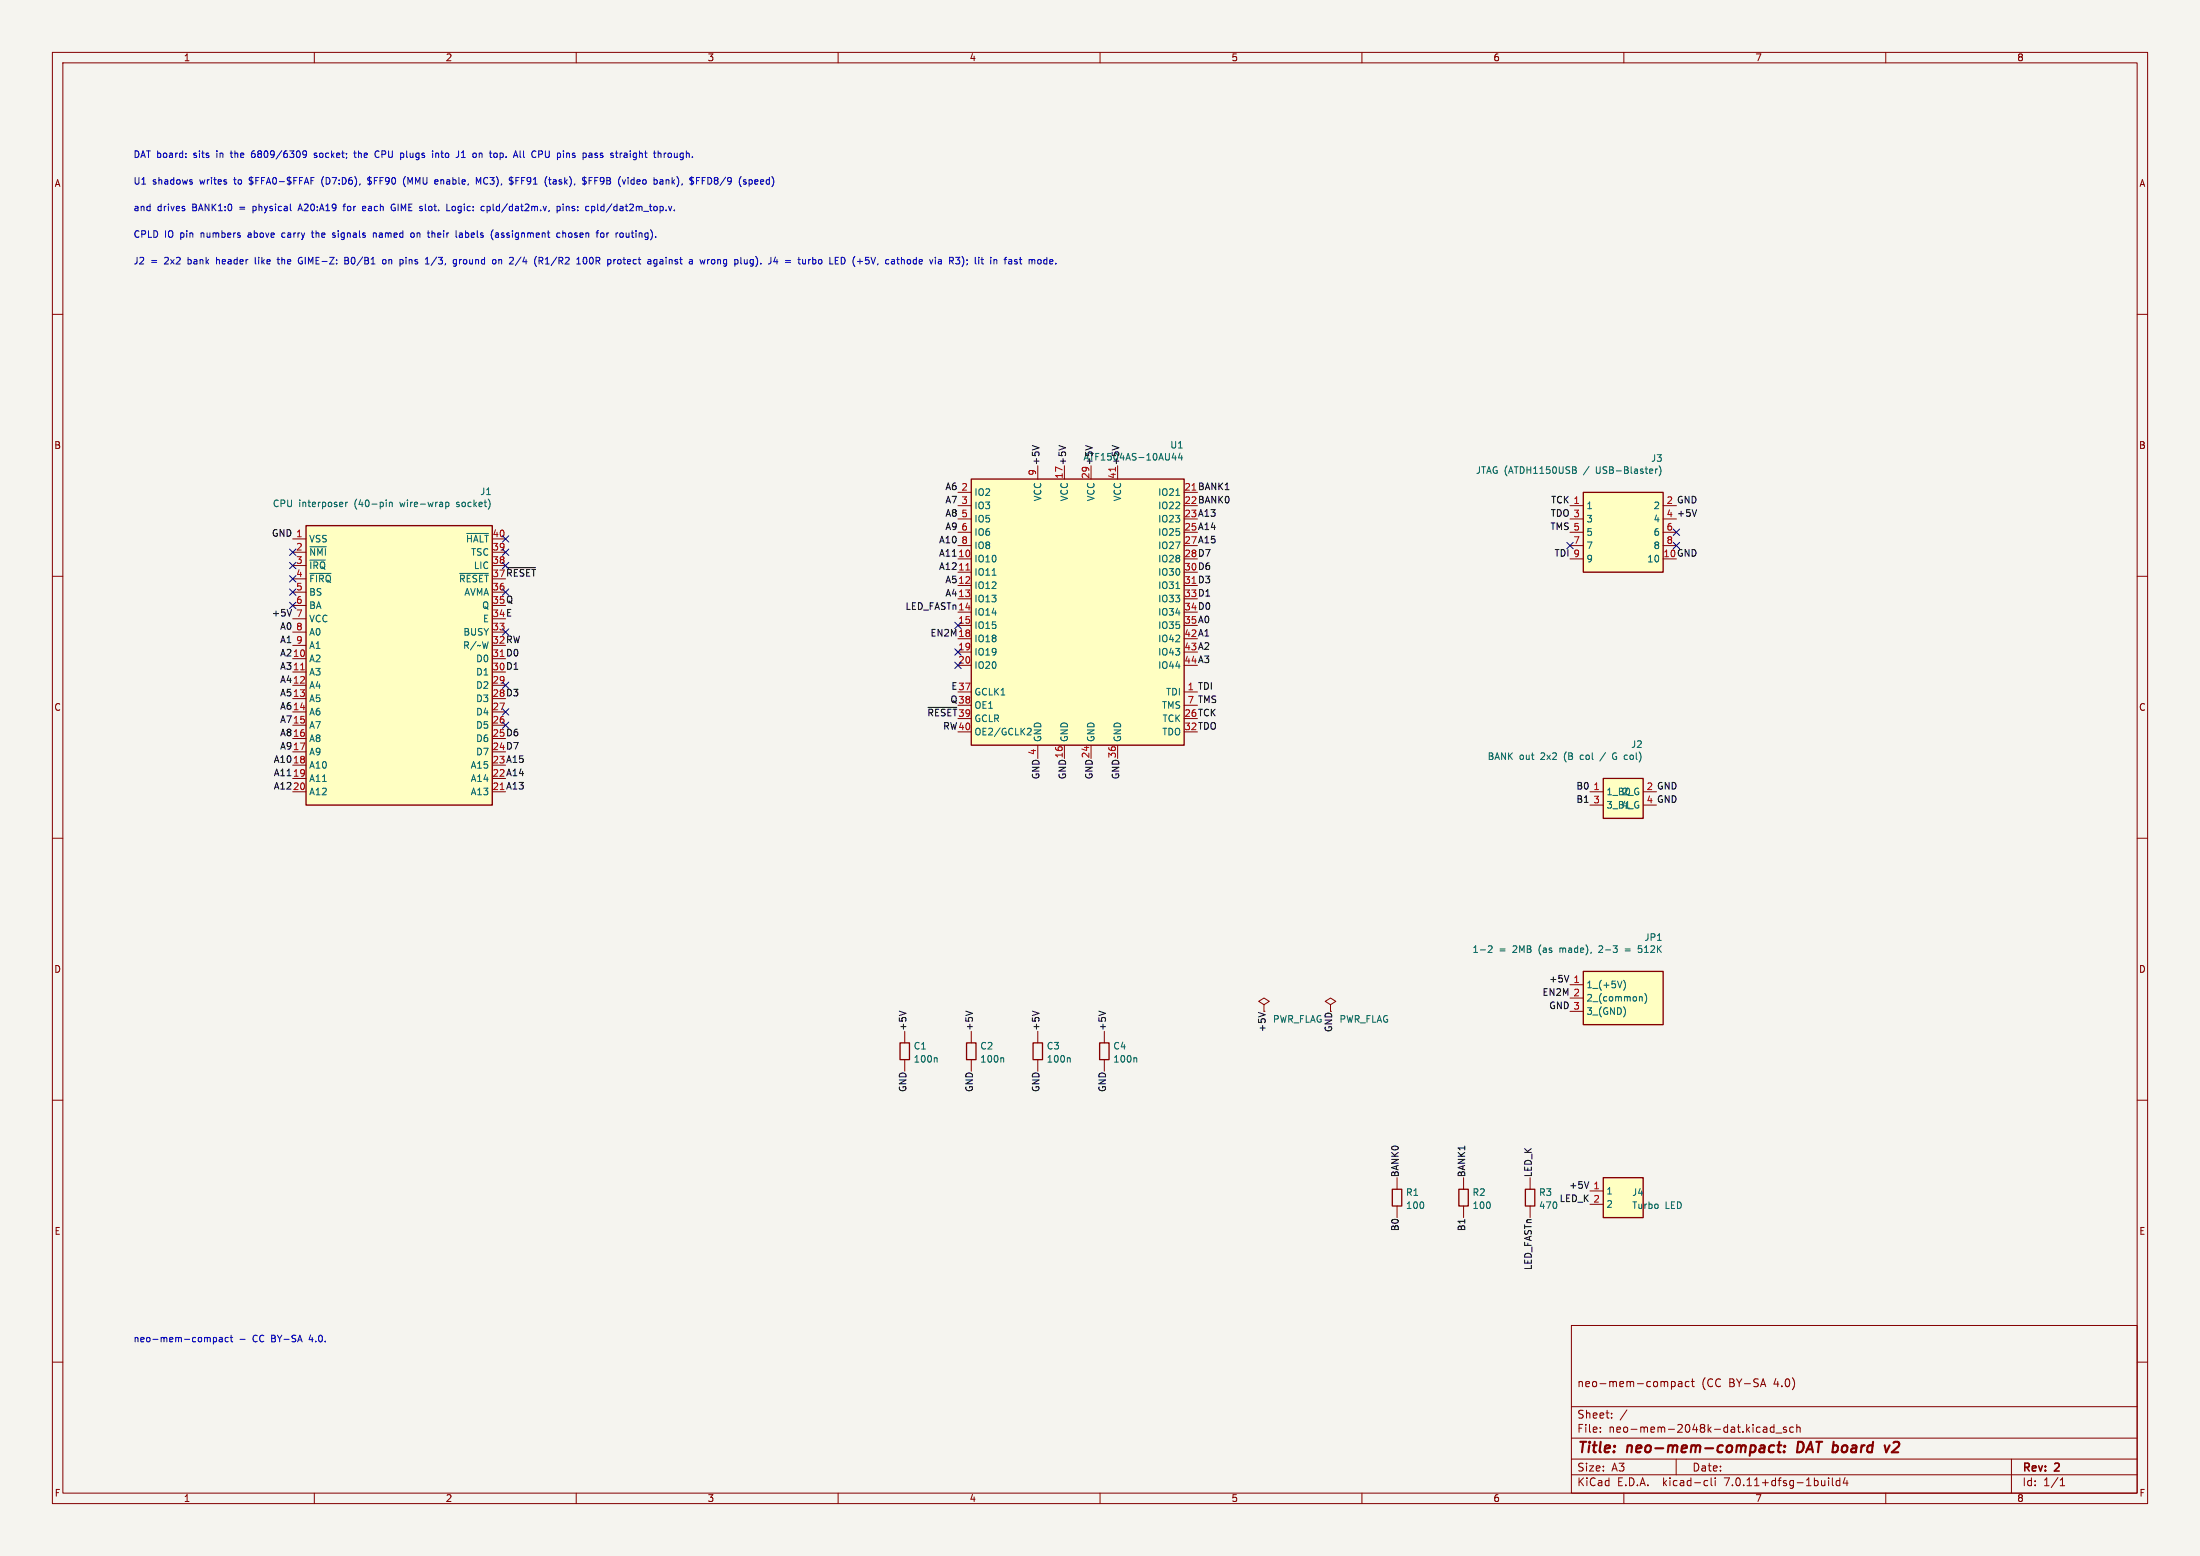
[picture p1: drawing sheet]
<svg xmlns="http://www.w3.org/2000/svg" width="420mm" height="297mm" viewBox="0 0 420 297" stroke-linecap="round" stroke-linejoin="round" font-family="sans-serif">
<path d="M0 0h420v297h-420z" fill="#f5f4ef" stroke="#f5f4ef" stroke-width=".19"/>
<g fill="none" stroke="#840000" stroke-width=".19">
<path d="M10 10h400v277h-400zM12 12h396v273h-396zM60 10v2M110 10v2M160 10v2M210 10v2M260 10v2M310 10v2M360 10v2M10 60h2M408 60h2M182.9 94h2.5"/>
<path d="M182.9 96.5h2.5M182.9 99.1h2.5M198.1 88.9v2.5M203.2 88.9v2.5M208.3 88.9v2.5M213.4 88.9v2.5M299.7 96.5h2.6M299.7 99.1h2.6M10 110h2M55.9 102.9h2.5M55.9 105.4h2.5M55.9 108h2.5"/>
<path d="M55.9 113h2.5M55.9 110.5h2.5M55.9 115.6h2.5M55.9 118.1h2.5M94 102.9h2.5M94 105.4h2.5M94 108h2.5M94 113h2.5M182.9 106.7h2.5M182.9 109.2h2.5M182.9 111.8h2.5M182.9 114.3h2.5"/>
<path d="M182.9 116.8h2.5M182.9 119.4h2.5M182.9 101.6h2.5M182.9 104.1h2.5M299.7 106.7h2.6M299.7 101.6h2.6M299.7 104.1h2.6M317.5 101.6h2.5M317.5 104.1h2.5M408 110h2M55.9 125.7h2.5M55.9 128.3h2.5"/>
<path d="M55.9 130.8h2.5M55.9 133.4h2.5M55.9 135.9h2.5M55.9 138.4h2.5M55.9 120.7h2.5M55.9 123.2h2.5M94 130.8h2.5M94 135.9h2.5M94 138.4h2.5M94 120.7h2.5M182.9 132.1h2.5M182.9 121.9h2.5"/>
<path d="M182.9 124.5h2.5M182.9 127h2.5M182.9 134.6h2.5M182.9 139.7h2.5M226.1 132.1h2.5M226.1 134.6h2.5M10 160h2M55.9 151.1h2.5M55.9 141h2.5M55.9 143.5h2.5M55.9 146.1h2.5M55.9 148.6h2.5"/>
<path d="M198.1 142.2v2.6M203.2 142.2v2.6M208.3 142.2v2.6M213.4 142.2v2.6M303.5 151.1h2.6M303.5 153.7h2.6M408 160h2M172.7 196.9v2.2M185.4 196.9v2.2M198.1 196.9v2.2M210.8 196.9v2.2M241.3 191.8l1-.7-1-.6-1 .6 1 .7v1.2"/>
<path d="M241.3 193h.1M254 191.8l1-.7-1-.6-1 .6 1 .7v1.2M299.7 188h2.6M299.7 190.5h2.6M299.7 193h2.6M10 210h2M172.7 202.3v2.2M185.4 202.3v2.2M198.1 202.3v2.2M210.8 202.3v2.2M408 210h2M266.7 224.8v2.2"/>
<path d="M266.7 230.2v2.2M279.4 224.8v2.2M279.4 230.2v2.2M292.1 224.8v2.2M292.1 230.2v2.2M303.5 227.3h2.6M303.5 229.9h2.6M10 260h2M300 253h108v32h-108zM408 260h2M300 278.5h108M300 274.5h108"/>
<path d="M300 268.5h108M305.5 273.2v.2M305.5 272.5v.1M307.7 270.5v.2M307.7 269.8v.1M310.6 269.1l-1.3 1.9M319.1 263.8l.4-.1 .3 .3-.1 .6h-.6M320 278.5v3M320.4 263.8h.6l.1 .9M321.1 264l-.5 .1a.29 .29 0 0 0-.2 .3 .29 .29 0 0 0 .2 .3l.5-.1M322.4 263.8l-.4-.1-.3 .3 .2 .6h.5M322.9 263.7h.5"/>
<path d="M323.1 263.2v1.3l.3 .2M336.6 263.2l.5 1.5M336.7 272.5h.5l.1 .9M337.3 272.7l-.5 .1a.29 .29 0 0 0-.2 .3 .29 .29 0 0 0 .2 .3l.5-.1M338.7 272.5l-.5-.1-.3 .3 .2 .6h.6M338.7 271.9v1.5M339 273.5h1.2M341 272.5l-.3-.1-.3 .2 .1 .2 .5 .2v.3h-.6M342.4 272.5l-.5-.1-.2 .3 .1 .6h.6M343 272.5l.2-.1 .4 .1 .1 .9M343 271.9v1.5M384 278.5v6.5"/>
<path d="M60 285v2M110 285v2M160 285v2M210 285v2M260 285v2M300 281.5h108M310 285v2M325.6 282.6l.4 .1M326 283.5l-.4 .1M326.7 282.1v1.3l.2 .2M327.4 282.1v.1M327.4 282.6v1"/>
<path d="M349.1 282.1v.1M349.1 282.6v1M349.8 282.1v1.3l.2 .2M351.2 282.7l-.4-.1-.3 .3 .2 .6h.5M351.2 282.1v1.5M352.2 282l-.3 1.1h.9M352.6 282.6v1M360 285v2M393.3 283.6h.9M393.3 282.5l.4-.4v1.5"/>
</g>
<path d="M338.7 276a.66 .66 0 0 0-1 .3v.5l.1 .3h.8M339.3 275.9h.8M339.7 275.2l-.2 1.7v.2l.4 .1M340.6 277v.2M340.7 276v.2M343.3 275.2l-.3 2h.5M360.7 275.9l-.6 1.3M361.8 275.2l-.3 .2M362.4 276.1l-1.3 1.1h1.3" fill="none" stroke="#840000" stroke-width=".4"/>
<g fill="#ffffc2" stroke="#ffffc2" stroke-width=".19">
<path d="M306.1 224.8h7.6v7.6h-7.6z"/>
<path d="M185.4 91.4h40.7v50.8h-40.7z"/>
<path d="M302.3 94h15.2v15.2h-15.2z"/>
<path d="M306.1 148.6h7.6v7.6h-7.6z"/>
<path d="M302.3 185.4h15.2v10.2h-15.2z"/>
<path d="M58.4 100.3h35.6v53.4h-35.6z"/>
</g>
<g fill="none" stroke="#840000" stroke-width=".25">
<path d="M185.4 91.4h40.7v50.8h-40.7zM302.3 94h15.2v15.2h-15.2zM58.4 100.3h35.6v53.4h-35.6zM306.1 148.6h7.6v7.6h-7.6zM171.8 199.1h1.8v3.2h-1.8zM184.5 199.1h1.8v3.2h-1.8zM197.2 199.1h1.8v3.2h-1.8zM209.9 199.1h1.8v3.2h-1.8zM302.3 185.4h15.2v10.2h-15.2zM265.8 227h1.8v3.2h-1.8zM278.5 227h1.8v3.2h-1.8zM291.2 227h1.8v3.2h-1.8z"/>
<path d="M306.1 224.8h7.6v7.6h-7.6z"/>
</g>
<g fill="none" stroke="#006464" stroke-width=".19">
<path d="M66 95.9v.8M66.4 95.9l-.4 .2M73.7 95.4v.2M74.3 96l.2-.1h.3l.1 .8M74.3 95.9v.8M85.1 95.9h.4l.2 .2-.1 .5h-.5M85.1 95.9v1.2M224.1 86.5l-.3 .9h.8M224.4 87v.8M224.5 94.6h.7M225.3 86.5l-.3 .9h.8M225.6 87v.8"/>
<path d="M300.6 89.1l.3 .2-.3 .4 .3 .1v.3l-.2 .3h-.5M316.1 89.5v.9M316.4 89.5l-.3 .3M316.8 89a1.47 1.47 0 0 1-.1 1.8M59.2 104.4h3.1M59.2 106.9h2.9M59.2 109.4h4M87.8 109.4h5.4M89.1 101.8h4.1M189.4 109.8h.7M224.5 112.3h.7M196.2 139.1l.4-.1 .3 .4-.8 .9h.8"/>
<path d="M306.5 143.6l-1.1 1.7M308.3 143.7a.68 .68 0 0 0-.5 .6 .68 .68 0 0 0 .5 .7M284.1 180.7l.5-.2 .3 .4-.8 .9h.8M305.4 180.5l-.2 .2M305.9 181.1l-.7 .7h.8M309.6 187.3l-.4 1.2M309.9 187.1a1.46 1.46 0 0 1 0 1.9M310.3 181.1h.9M310.3 181.5h.9M312.7 181.7l.2 .1 .4-.1M313.1 190.2l.4 .2v.7M313.4 180.5h-.6l-.1 .6 .2-.1 .4 .1"/>
<path d="M314 189.6a1.46 1.46 0 0 1 0 2M178.7 201.9l.2 .2v.6M191.4 201.9l.2 .2v.6M204.1 201.9l.2 .2v.6M216.8 201.9l.2 .2v.6"/>
</g>
<path d="M212.9 89.2v.7M184.4 108.8h.7M57.4 127.9h.7" fill="none" stroke="#a90000" stroke-width=".19"/>
<g fill="none" stroke="#0f0f0f" stroke-width=".19">
<path d="M197.1 85.1l1.3 .4M202.2 85.1l1.2 .4M207.2 85.1l1.3 .4M212.3 85.1l1.3 .4M323.9 97.3l-.4 1.2M55.7 116.3l-.5 1.3M96.7 108.4h5.5M177.2 135h5.5M171.7 193l1.3 .4M184.4 193l1.3 .4M197.1 193l1.3 .4M209.8 193l1.3 .4"/>
<path d="M240.3 193.3l1.2 .4M299.5 186.2l-.4 1.2M303.3 225.5l-.4 1.3"/>
</g>
<g fill="none" stroke="#0000c2" stroke-width=".19">
<path d="M35.2 39.9v.3M35.5 29.9v.2M35.5 29.3v.1M36.6 34.7l.1 .2-.1 .2M36.6 34.3l.1 .1M48.2 28.9l-.2 .9 .2 .3M48.2 29.3l-.2 .2M57 39.9h.6M57.3 39l-.4 1.2M58.5 29.3l-.2 .3h-.3l-.2-.3v-.3l.2-.2h.3l.2 .2a.84 .84 0 0 1-.3 1.1h-.3M59.4 33.9h.6M60 30l.3 .1"/>
<path d="M60.3 29.2l-.3 .2v.2h.3M61.5 34.1l-.1 .4 .1 .8M65.5 39.4h.5M66 39l-.3 .1v1.1M67.5 29.2h.5M67.7 28.8v1.1l.3 .2M69.8 39.4h-.4l-.2 .2 .1 .6h.5M69.8 39.7l-.6 .1M70.2 35.1h.5M70.7 33.9h-.3l-.2 .2 .1 .3 .4 .1M71.7 29.9l.3 .2 .4-.2M72.4 28.9l-.4-.1-.3 .2"/>
<path d="M75.2 39.7h.3M75.4 39a.59 .59 0 0 0-.7 .6 .59 .59 0 0 0 .7 .6l.1-.1M77 29.3v.6M77.4 33.7a1.46 1.46 0 0 0 0 1.9M83.2 29.3l.4-.1 .1 .2M83.2 29.2v.9M83.2 34.3l.4 .1v.2l-.6 .1M83.6 35.1h-.4M85.3 39v1.2h.6M86.5 39.4l-.2 .2v.4l.2 .2M88.1 30.1h.7M88.5 28.8l-.4 .4"/>
<path d="M90.9 35.1v-1.2l.5 .9 .4-.9v1.2M91.5 29.2v.9M91.8 29.2l-.3 .1M92.1 39.4h.3M93 39.4v1.3M93.4 39.4h-.4M94.8 29.3l.1 .2-.1 .5M97.5 33.9h.5M97.5 34.5l.3 .1 .2 .3-.3 .2h-.3M99.3 28.8v1.1l.2 .2M99.9 28.8v1.1l.2 .2M102.8 28.8h.5l.3 .2-.1 .4-.7 .1"/>
<path d="M104.2 35.4l.2 .2M104.4 33.7l-.2 .2M104.7 34.3h.5M104.9 33.9v1.1l.3 .1M106.4 39.4h.3l.3 .2-.2 .6h-.4M106.4 39.4v1.3M107.5 39v.1M107.5 39.4v.8M108.4 29.2l.3 .2v.7M111.3 34.4l.5 .2 .1 .3-.2 .2h-.5M111.6 33.7v1.6M111.9 33.9h-.5l-.1 .1"/>
<path d="M112.5 34.5h.4M112.9 39.4h.4l.3 .2M112.9 39.4v1.3M113.1 33.9h-.6v1.2M113.6 30l.3 .1M113.6 40l-.3 .2h-.4M113.9 29.2l-.3 .2v.2h.3M118.6 29.2h.2M119.4 34.3l-.3 .8M119.5 29.2l-.3 .1M119.6 29.6h-.3l-.2 .2 .1 .2 .4 .1M126 34.4h.5l.1 .7"/>
<path d="M126.6 34.6l-.5 .1-.1 .1 .1 .3h.5M126.8 29.2v.9M127.2 29.2l-.4 .3M127.9 29.2l-.3 .1-.1 .2 .1 .4 .3 .2M133 34.5h.4M133.6 33.9h-.6v1.2M142.4 34.4l-.3-.1-.2 .2 .1 .2 .4 .1v.3h-.5M143 35.1h.5M143 34.4h.5M143 34.3v1.3M48.7 49.1v1.1l.2 .2M52.9 49.5h.5"/>
<path d="M53.1 49.1v1.1l.3 .2M54 44.5l-.2 .2v.4l.2 .2M55.5 40.2h.1M57.5 49.8h.2M57.6 49.1a.61 .61 0 0 0-.7 .7 .61 .61 0 0 0 .8 .5M59.4 44.5h.5M59.6 44v1.1l.3 .2M64 44.5h-.3l-.2 .2 .5 .4M64 45.1l-.2 .2-.3-.1M65.8 49.1h.5l.2 .3-.2 .3 .2 .1 .1 .3-.3 .3h-.5zM65.8 49.7h.5M71.3 44.6l.2-.1h.3v.8"/>
<path d="M71.3 44.5v.8M73.1 49.7l.2-.2 .3 .2 .1 .4-.1 .2-.3 .1-.2-.1zM77.5 49.1v.1M78.4 44.7l.3-.2h.3l.1 .2-.1 .5-.3 .1-.3-.2M81.2 50.4h.7M82.5 44v1.3M82.8 44.5l-.3 .1M83.4 49.1l-1.1 1.6M87.1 49.6l-.3-.1-.3 .3 .1 .5h.5M87.1 49.5v1.1l-.2 .2-.3-.1M87.7 44.5h.5l.1 .8M87.7 49.5v.9"/>
<path d="M88.1 49.5l-.4 .3M88.3 44.8h-.4l-.2 .2 .2 .3 .4-.1M92.4 40.2h-.3M93 40.2h.4M94 45.5l.1 .3M94.1 43.9l-.1 .2M94.6 44.5h.5l.1 .8M94.6 49.7v.6M95.2 44.8h-.5l-.1 .2 .1 .3 .5-.1M95.2 49.7l.4-.2 .2 .2M95.2 49.5v.9M99.5 49.1l-1.1 1.6"/>
<path d="M102.9 49.8l.6-.1 .1-.2v-.3l-.7-.1v1.3M103.2 49.8l.4 .6M104.1 50.4h.7M104.2 49.4l-.1 .1M104.8 40.2l-.1 .2M106.9 44.5h-.4l-.2 .2 .1 .5h.5M107.4 44.6l.2-.1h.3l.1 .8M107.4 44v1.3M111.4 49.2l.2-.1a.68 .68 0 0 1 .5 .7 .68 .68 0 0 1-.5 .6l-.3-.5zM112.6 49.4v.7M114.8 44.5h.3l.2 .2-.1 .5-.1 .1-.3-.1M118.6 49.8l-.3-.3-.3 .1-.1 .2 .1 .5 .3 .1 .3-.3"/>
<path d="M119.5 44.5v.6l.4 .2M125 49.5l.4 .1M125.4 50.3l-.4 .1M125.4 49.5v1.1l-.1 .1-.3 .1M126 49.6h.5M126.4 49.9h-.3l-.2 .2 .1 .2 .4 .1M128.7 40.1v.1M133.6 49.5l.3 .9 .2-.6 .3 .6 .2-.9M143.2 50.7h.5M143.7 49.5h-.3l-.2 .3v.5l.5 .1M150 49.7h.9M150 50.1h.9"/>
<path d="M153.3 50.3h.4M155.2 49.1v1.3M156.5 49.5l-.3 .3v.3l.3 .3M172.5 49.5l.1 .2v.7M173.7 49.6l-.3-.1-.2 .3v.5l.2 .1 .3-.1M181.3 49.8l.6-.1 .1-.2-.1-.3-.6-.1v1.3M181.6 49.8l.4 .6M186.2 49.1v1.1l.2 .2M193.7 49.8l.5 .3-.2 .3-.3-.1M194.2 49.6l-.3-.1-.2 .2M196.8 49.5l.2 .2M197 49.7v.7"/>
<path d="M197.5 49.6l-.3-.1-.2 .2M201.5 50.3v.1M40.7 255.3v1.2M40.7 255.3h.4l.2 .2-.1 .6h-.5M41.9 255.3h.5v.8M42.4 255.6h-.4l-.2 .2 .2 .3h.4M43.6 255.3h-.4l-.2 .2 .1 .6h.5M43.9 255.3h.5M44.1 254.9v1l.3 .2M45.8 255.6h1"/>
</g>
<g fill="none" stroke="#000084" stroke-width=".19">
<path d="M55.3 104.8l1.2 1.2M55.3 107.3l1.2 1.3M55.3 109.9l1.2 1.2M55.3 112.4l1.2 1.2M55.3 115l1.2 1.2M56.5 104.8l-1.2 1.2M56.5 107.3l-1.2 1.3M56.5 109.9l-1.2 1.2M56.5 112.4l-1.2 1.2M56.5 115l-1.2 1.2M95.9 107.3l1.2 1.3M95.9 112.4l1.2 1.2"/>
<path d="M95.9 102.3l1.2 1.2M95.9 104.8l1.2 1.2M97.1 107.3l-1.2 1.3M97.1 112.4l-1.2 1.2M97.1 102.3l-1.2 1.2M97.1 104.8l-1.2 1.2M182.3 118.8l1.2 1.2M183.5 118.8l-1.2 1.2M299.1 103.5l1.2 1.2M300.3 103.5l-1.2 1.2M319.4 101l1.2 1.2M319.4 103.5l1.2 1.2"/>
<path d="M320.6 101l-1.2 1.2M320.6 103.5l-1.2 1.2M95.9 120l1.2 1.3M95.9 130.2l1.2 1.2M95.9 137.8l1.2 1.2M95.9 135.3l1.2 1.2M97.1 120l-1.2 1.3M97.1 130.2l-1.2 1.2M97.1 137.8l-1.2 1.2M97.1 135.3l-1.2 1.2M182.3 126.4l1.2 1.2M182.3 123.9l1.2 1.2"/>
<path d="M183.5 126.4l-1.2 1.2M183.5 123.9l-1.2 1.2"/>
</g>
<g font-size="2.8" fill="#840000">
<text x="301" y="277.9">Title:</text>
<text x="310.6" y="277.9">neo-mem-compact:</text>
<text x="343.9" y="277.9">DAT board</text>
<text x="362.3" y="277.9">v2</text>
</g>
<g font-size="2.1" fill="#840000">
<text x="301" y="265">neo-mem-compact</text>
<text x="324.8" y="265">(CC</text>
<text x="330.1" y="265">BY-SA</text>
<text x="338.7" y="265">4.0)</text>
<text x="301" y="273.7">File:</text>
<text x="301" y="271">Sheet:</text>
<text x="307.1" y="273.7">neo-mem-2048k-dat.kicad_sch</text>
<text x="301" y="281.1">Size:</text>
<text x="307.6" y="281.1">A3</text>
<text x="323" y="281.1">Date:</text>
<text x="386" y="281.3">Rev:</text>
<text x="392.4" y="281.3">2</text>
<text x="301" y="283.9">KiCad</text>
<text x="308.7" y="283.9">E.D.A.</text>
<text x="317.6" y="283.9">kicad-cli</text>
<text x="329.5" y="283.9">7.0.11+dfsg-1build4</text>
<text x="386" y="283.9">Id:</text>
<text x="390.1" y="283.9">1/1</text>
</g>
<g font-size="1.8" fill="#840000">
<text x="35" y="11.9">1</text>
<text x="85" y="11.9">2</text>
<text x="135" y="11.9">3</text>
<text x="185" y="11.9">4</text>
<text x="235" y="11.9">5</text>
<text x="285" y="11.9">6</text>
<text x="335" y="11.9">7</text>
<text x="385" y="11.9">8</text>
<text x="10.3" y="35.9">A</text>
<text x="408.3" y="35.9">A</text>
<text x="10.3" y="85.9">B</text>
<text x="408.2" y="85.9">B</text>
<text x="10.3" y="135.9">C</text>
<text x="408.2" y="135.9">C</text>
<text x="10.3" y="185.9">D</text>
<text x="408.2" y="185.9">D</text>
<text x="10.3" y="235.9">E</text>
<text x="408.3" y="235.9">E</text>
<text x="10.3" y="285.9">F</text>
<text x="35" y="286.9">1</text>
<text x="85" y="286.9">2</text>
<text x="135" y="286.9">3</text>
<text x="185" y="286.9">4</text>
<text x="235" y="286.9">5</text>
<text x="285" y="286.9">6</text>
<text x="335" y="286.9">7</text>
<text x="385" y="286.9">8</text>
<text x="408.3" y="285.9">F</text>
</g>
<g font-size="1.8" fill="#0000c2">
<text x="25.4" y="30.2">DAT board:</text>
<text x="25.4" y="35.3">U1</text>
<text x="29.1" y="35.3">shadows</text>
<text x="37.1" y="30.2">sits</text>
<text x="38.3" y="35.3">writes</text>
<text x="41.6" y="30.2">in</text>
<text x="44.5" y="30.2">the</text>
<text x="45" y="35.3">to</text>
<text x="48" y="35.3">$FFA0-$FFAF</text>
<text x="48.7" y="30.2">6809/6309</text>
<text x="60.8" y="30.2">socket;</text>
<text x="62" y="35.3">(D7:D6),</text>
<text x="68.7" y="30.2">the</text>
<text x="71.1" y="35.3">$FF90</text>
<text x="72.9" y="30.2">CPU</text>
<text x="77.9" y="30.2">plugs</text>
<text x="78" y="35.3">(MMU</text>
<text x="84.2" y="30.2">into</text>
<text x="84.3" y="35.3">enable,</text>
<text x="89" y="30.2">J1</text>
<text x="92.4" y="35.3">MC3),</text>
<text x="92.4" y="30.2">on</text>
<text x="95.8" y="30.2">top.</text>
<text x="98.9" y="35.3">$FF91</text>
<text x="100.6" y="30.2">All</text>
<text x="104.2" y="30.2">CPU</text>
<text x="105.9" y="35.3">(task),</text>
<text x="109.3" y="30.2">pins</text>
<text x="113.3" y="35.3">$FF9B</text>
<text x="114.4" y="30.2">pass</text>
<text x="119.9" y="30.2">straight</text>
<text x="120.3" y="35.3">(video</text>
<text x="127.3" y="35.3">bank),</text>
<text x="128.4" y="30.2">through.</text>
<text x="134.4" y="35.3">$FFD8/9</text>
<text x="144" y="35.3">(speed)</text>
<text x="25.4" y="40.4">and</text>
<text x="30" y="40.4">drives</text>
<text x="36.8" y="40.4">BANK1:0</text>
<text x="46" y="40.4">=</text>
<text x="48.7" y="40.4">physical</text>
<text x="57.7" y="40.4">A20:A19</text>
<text x="66.5" y="40.4">for</text>
<text x="70.3" y="40.4">each</text>
<text x="76" y="40.4">GIME slot.</text>
<text x="86.9" y="40.4">Logic:</text>
<text x="93.7" y="40.4">cpld/dat2m.v,</text>
<text x="108.4" y="40.4">pins:</text>
<text x="114.1" y="40.4">cpld/dat2m_top.v.</text>
<text x="25.4" y="45.5">CPLD</text>
<text x="31.4" y="45.5">IO</text>
<text x="34.5" y="45.5">pin</text>
<text x="38.6" y="45.5">numbers</text>
<text x="47.8" y="45.5">above</text>
<text x="54.5" y="45.5">carry</text>
<text x="60.4" y="45.5">the</text>
<text x="64.6" y="45.5">signals</text>
<text x="72.5" y="45.5">named</text>
<text x="79.9" y="45.5">on</text>
<text x="83.4" y="45.5">their</text>
<text x="88.9" y="45.5">labels</text>
<text x="95.8" y="45.5">(assignment</text>
<text x="108.6" y="45.5">chosen</text>
<text x="116.4" y="45.5">for</text>
<text x="120.2" y="45.5">routing).</text>
<text x="25.4" y="50.6">J2</text>
<text x="28.7" y="50.6">=</text>
<text x="31.5" y="50.6">2x2</text>
<text x="36.1" y="50.6">bank</text>
<text x="41.8" y="50.6">header</text>
<text x="49.3" y="50.6">like</text>
<text x="53.9" y="50.6">the</text>
<text x="58" y="50.6">GIME-Z:</text>
<text x="67.1" y="50.6">B0/B1</text>
<text x="74.5" y="50.6">on</text>
<text x="78" y="50.6">pins</text>
<text x="83.1" y="50.6">1/3,</text>
<text x="88.6" y="50.6">ground</text>
<text x="96.3" y="50.6">on</text>
<text x="99.8" y="50.6">2/4</text>
<text x="104.7" y="50.6">(R1/R2</text>
<text x="113" y="50.6">100R</text>
<text x="119.1" y="50.6">protect</text>
<text x="127" y="50.6">against</text>
<text x="135.1" y="50.6">a</text>
<text x="137.4" y="50.6">wrong</text>
<text x="144.1" y="50.6">plug).</text>
<text x="150.9" y="50.6">J4</text>
<text x="154.2" y="50.6">=</text>
<text x="157" y="50.6">turbo</text>
<text x="163.1" y="50.6">LED (+5V,</text>
<text x="174.2" y="50.6">cathode</text>
<text x="182.9" y="50.6">via</text>
<text x="186.8" y="50.6">R3);</text>
<text x="191.9" y="50.6">lit</text>
<text x="195" y="50.6">in</text>
<text x="198" y="50.6">fast</text>
<text x="25.4" y="256.3">neo-mem-compact</text>
<text x="48.4" y="256.3">CC BY-SA</text>
<text x="59.5" y="256.3">4.0.</text>
</g>
<g font-size="1.8" fill="#0f0f0f">
<text x="198.6" y="88.9" transform="rotate(-90 198.6 88.9)">+5V</text>
<text x="203.7" y="88.9" transform="rotate(-90 203.7 88.9)">+5V</text>
<text x="208.8" y="88.9" transform="rotate(-90 208.8 88.9)">+5V</text>
<text x="213.9" y="88.9" transform="rotate(-90 213.9 88.9)">+5V</text>
<text x="180.4" y="93.6">A6</text>
<text x="226" y="93.7">21 BANK1</text>
<text x="180.4" y="98.7">A8</text>
<text x="180.4" y="96.2">A7</text>
<text x="180.4" y="101.3">A9</text>
<text x="226" y="96.3">22 BANK0</text>
<text x="226" y="98.8">23 A13</text>
<text x="226" y="101.3">25 A14</text>
<text x="295.9" y="101.3">TMS 5</text>
<text x="295.9" y="98.7">TDO 3</text>
<text x="296" y="96.2">TCK 1</text>
<text x="318.1" y="96.3">2 GND</text>
<text x="318.1" y="98.8">4 +5V</text>
<text x="51.8" y="102.5">GND 1</text>
<text x="179.2" y="106.3">A11</text>
<text x="179.2" y="103.8">A10</text>
<text x="226" y="103.9">27 A15</text>
<text x="226" y="106.4">28 D7</text>
<text x="296.7" y="106.3">TDI 9</text>
<text x="317.5" y="106.4">10 GND</text>
<text x="93.9" y="110.2">37 ~{RESET}</text>
<text x="179.2" y="108.9">A12</text>
<text x="180.4" y="111.4">A512</text>
<text x="180.4" y="114">A413</text>
<text x="182.8" y="109">11</text>
<text x="226" y="109">30 D6</text>
<text x="226" y="111.5">31 D3</text>
<text x="51.8" y="117.8">+5V</text>
<text x="93.9" y="117.9">34 E</text>
<text x="93.9" y="115.3">35 Q</text>
<text x="172.8" y="116.5">LED_FASTn14</text>
<text x="226" y="114">33 D1</text>
<text x="226" y="116.6">34 D0</text>
<text x="226" y="119.1">35 A0</text>
<text x="53.4" y="120.3">A0</text>
<text x="53.4" y="122.8">A1</text>
<text x="53.4" y="125.4">A210</text>
<text x="93.9" y="125.5">31 D0</text>
<text x="93.9" y="122.9">32 RW</text>
<text x="177.5" y="121.6">EN2M 18</text>
<text x="226" y="121.7">42 A1</text>
<text x="226" y="124.2">43 A2</text>
<text x="53.4" y="127.9">A311</text>
<text x="53.4" y="130.5">A412</text>
<text x="93.9" y="128">30 D1</text>
<text x="181.5" y="131.7">E37</text>
<text x="226" y="126.7">44 A3</text>
<text x="226.6" y="131.8">1 TDI</text>
<text x="53.4" y="133">A513</text>
<text x="53.4" y="135.5">A614</text>
<text x="93.9" y="133.1">28 D3</text>
<text x="176.9" y="136.8">~{RESET}</text>
<text x="181.3" y="134.3">Q38</text>
<text x="182.8" y="136.9">39</text>
<text x="226" y="136.9">26 TCK</text>
<text x="226.6" y="134.4">7 TMS</text>
<text x="53.4" y="143.2">A917</text>
<text x="53.4" y="138.1">A715</text>
<text x="53.4" y="140.6">A816</text>
<text x="93.9" y="143.3">24 D7</text>
<text x="93.9" y="140.7">25 D6</text>
<text x="180" y="139.4">RW40</text>
<text x="226" y="139.4">32 TDO</text>
<text x="52.2" y="145.7">A10</text>
<text x="52.2" y="148.2">A11</text>
<text x="55.8" y="145.8">18</text>
<text x="93.9" y="148.3">22 A14</text>
<text x="93.9" y="145.8">23 A15</text>
<text x="198.6" y="148.9" transform="rotate(-90 198.6 148.9)">GND</text>
<text x="202.9" y="144.8" transform="rotate(-90 202.9 144.8)">16</text>
<text x="203.7" y="148.9" transform="rotate(-90 203.7 148.9)">GND</text>
<text x="208" y="144.8" transform="rotate(-90 208 144.8)">24</text>
<text x="208.8" y="148.9" transform="rotate(-90 208.8 148.9)">GND</text>
<text x="213.1" y="144.8" transform="rotate(-90 213.1 144.8)">36</text>
<text x="213.9" y="148.9" transform="rotate(-90 213.9 148.9)">GND</text>
<text x="52.2" y="150.8">A12</text>
<text x="55.8" y="150.9">20</text>
<text x="93.9" y="150.9">21 A13</text>
<text x="300.8" y="150.8">B0</text>
<text x="300.8" y="153.3">B1</text>
<text x="314.3" y="150.9">2 GND</text>
<text x="314.3" y="153.4">4 GND</text>
<text x="294.4" y="190.2">EN2M 2</text>
<text x="295.6" y="187.6">+5V</text>
<text x="173.2" y="196.8" transform="rotate(-90 173.2 196.8)">+5V</text>
<text x="185.9" y="196.8" transform="rotate(-90 185.9 196.8)">+5V</text>
<text x="198.6" y="196.8" transform="rotate(-90 198.6 196.8)">+5V</text>
<text x="211.3" y="196.8" transform="rotate(-90 211.3 196.8)">+5V</text>
<text x="241.8" y="197.1" transform="rotate(-90 241.8 197.1)">+5V</text>
<text x="254.5" y="197.1" transform="rotate(-90 254.5 197.1)">GND</text>
<text x="295.6" y="192.7">GND 3</text>
<text x="173.2" y="208.5" transform="rotate(-90 173.2 208.5)">GND</text>
<text x="185.9" y="208.5" transform="rotate(-90 185.9 208.5)">GND</text>
<text x="198.6" y="208.5" transform="rotate(-90 198.6 208.5)">GND</text>
<text x="211.3" y="208.5" transform="rotate(-90 211.3 208.5)">GND</text>
<text x="267.2" y="224.8" transform="rotate(-90 267.2 224.8)">BANK0</text>
<text x="279.9" y="224.8" transform="rotate(-90 279.9 224.8)">BANK1</text>
<text x="292.6" y="224.8" transform="rotate(-90 292.6 224.8)">LED_K</text>
<text x="299.5" y="227">+5V</text>
<text x="297.6" y="229.5">LED_K 2</text>
<text x="267.2" y="235.1" transform="rotate(-90 267.2 235.1)">B0</text>
<text x="279.9" y="235.1" transform="rotate(-90 279.9 235.1)">B1</text>
<text x="292.6" y="242.5" transform="rotate(-90 292.6 242.5)">LED_FASTn</text>
</g>
<g font-size="1.8" fill="#006464">
<text x="206.7" y="88.1">ATF1504AS-10AU44</text>
<text x="223.3" y="85.8">U1</text>
<text x="315.1" y="88.3">J3</text>
<text x="91.6" y="94.7">J1</text>
<text x="185.9" y="94.8">IO2</text>
<text x="199" y="95.8" transform="rotate(-90 199 95.8)">VCC</text>
<text x="204.1" y="95.8" transform="rotate(-90 204.1 95.8)">VCC</text>
<text x="209.1" y="95.8" transform="rotate(-90 209.1 95.8)">VCC</text>
<text x="214.2" y="95.8" transform="rotate(-90 214.2 95.8)">VCC</text>
<text x="221" y="94.8">IO21</text>
<text x="281.7" y="90.6">JTAG (ATDH1150USB</text>
<text x="302.5" y="90.6">/</text>
<text x="305" y="90.6">USB-Blaster)</text>
<text x="52" y="97">CPU</text>
<text x="57" y="97">interposer</text>
<text x="67.7" y="97">(40-pin</text>
<text x="76.7" y="97">wire-wrap</text>
<text x="87.6" y="97">socket)</text>
<text x="185.9" y="97.4">IO3</text>
<text x="185.9" y="99.9">IO5</text>
<text x="221" y="97.4">IO22</text>
<text x="221" y="99.9">IO23</text>
<text x="302.8" y="97.4">1</text>
<text x="302.8" y="99.9">3</text>
<text x="315.6" y="97.4">2</text>
<text x="315.6" y="99.9">4</text>
<text x="58.9" y="103.7">VSS</text>
<text x="58.9" y="106.3">~{NMI}</text>
<text x="88.9" y="103.7">~{HALT}</text>
<text x="89.8" y="106.3">TSC</text>
<text x="185.9" y="107.5">IO10</text>
<text x="185.9" y="102.5">IO6</text>
<text x="185.9" y="105">IO8</text>
<text x="221" y="102.5">IO25</text>
<text x="221" y="105">IO27</text>
<text x="221" y="107.5">IO28</text>
<text x="302.8" y="102.5">5</text>
<text x="302.8" y="105">7</text>
<text x="302.8" y="107.5">9</text>
<text x="314.4" y="107.5">10</text>
<text x="315.6" y="102.5">6</text>
<text x="315.6" y="105">8</text>
<text x="58.9" y="108.8">~{IRQ}</text>
<text x="58.9" y="111.4">~{FIRQ}</text>
<text x="58.9" y="113.9">BS</text>
<text x="88.6" y="113.9">AVMA</text>
<text x="90.4" y="108.8">LIC</text>
<text x="185.9" y="110.1">IO11</text>
<text x="185.9" y="112.6">IO12</text>
<text x="221" y="110.1">IO30</text>
<text x="221" y="112.6">IO31</text>
<text x="58.9" y="116.4">BA</text>
<text x="58.9" y="119">VCC</text>
<text x="91.9" y="116.4">Q</text>
<text x="92.1" y="119">E</text>
<text x="185.9" y="115.2">IO13</text>
<text x="185.9" y="117.7">IO14</text>
<text x="221" y="115.2">IO33</text>
<text x="221" y="117.7">IO34</text>
<text x="58.9" y="121.5">A0</text>
<text x="58.9" y="124.1">A1</text>
<text x="88.3" y="124.1">R/~W</text>
<text x="88.4" y="121.5">BUSY</text>
<text x="185.9" y="120.2">IO15</text>
<text x="185.9" y="122.8">IO18</text>
<text x="185.9" y="125.3">IO19</text>
<text x="221" y="120.2">IO35</text>
<text x="221" y="122.8">IO42</text>
<text x="221" y="125.3">IO43</text>
<text x="58.9" y="126.6">A2</text>
<text x="58.9" y="129.1">A3</text>
<text x="58.9" y="131.7">A4</text>
<text x="90.8" y="131.7">D2</text>
<text x="90.8" y="129.1">D1</text>
<text x="90.8" y="126.6">D0</text>
<text x="185.9" y="127.9">IO20</text>
<text x="221" y="127.9">IO44</text>
<text x="58.9" y="134.2">A5</text>
<text x="58.9" y="136.8">A6</text>
<text x="90.8" y="136.8">D4</text>
<text x="90.8" y="134.2">D3</text>
<text x="185.9" y="132.9">GCLK1</text>
<text x="185.9" y="135.5">OE1</text>
<text x="221.7" y="135.5">TMS</text>
<text x="222.5" y="132.9">TDI</text>
<text x="58.9" y="139.3">A7</text>
<text x="58.9" y="141.8">A8</text>
<text x="90.8" y="141.8">D6</text>
<text x="90.8" y="139.3">D5</text>
<text x="185.9" y="138">GCLR</text>
<text x="185.9" y="140.6">OE2/GCLK2</text>
<text x="199" y="141.7" transform="rotate(-90 199 141.7)">GND</text>
<text x="204.1" y="141.7" transform="rotate(-90 204.1 141.7)">GND</text>
<text x="209.1" y="141.7" transform="rotate(-90 209.1 141.7)">GND</text>
<text x="214.2" y="141.7" transform="rotate(-90 214.2 141.7)">GND</text>
<text x="221.8" y="140.6">TDO</text>
<text x="221.8" y="138">TCK</text>
<text x="311.3" y="143">J2</text>
<text x="58.9" y="144.4">A9</text>
<text x="58.9" y="146.9">A10</text>
<text x="58.9" y="149.5">A11</text>
<text x="89.8" y="149.5">A14</text>
<text x="89.8" y="146.9">A15</text>
<text x="90.8" y="144.4">D7</text>
<text x="283.9" y="145.3">BANK</text>
<text x="290" y="145.3">out</text>
<text x="294.2" y="145.3">2x2</text>
<text x="298.8" y="145.3">(B</text>
<text x="302.1" y="145.3">col</text>
<text x="308.7" y="145.3">G col)</text>
<text x="58.9" y="152">A12</text>
<text x="89.8" y="152">A13</text>
<text x="306.6" y="152">1_B0</text>
<text x="306.6" y="154.5">3_B1</text>
<text x="309.5" y="152">2_G</text>
<text x="309.5" y="154.5">4_G</text>
<text x="313.8" y="179.8">JP1</text>
<text x="281" y="182.1">1-2</text>
<text x="286.2" y="182.1">=</text>
<text x="288.9" y="182.1">2MB</text>
<text x="294" y="182.1">(as</text>
<text x="298.2" y="182.1">made),</text>
<text x="305.9" y="182.1">2-3</text>
<text x="313.8" y="182.1">512K</text>
<text x="302.8" y="188.8">1_(+5V)</text>
<text x="302.8" y="191.4">2_(common)</text>
<text x="242.9" y="195.4">PWR_FLAG</text>
<text x="255.6" y="195.4">PWR_FLAG</text>
<text x="302.8" y="193.9">3_(GND)</text>
<text x="174.3" y="200.5">C1</text>
<text x="174.3" y="203">100n</text>
<text x="187" y="200.5">C2</text>
<text x="187" y="203">100n</text>
<text x="199.7" y="200.5">C3</text>
<text x="199.7" y="203">100n</text>
<text x="212.4" y="200.5">C4</text>
<text x="212.4" y="203">100n</text>
<text x="268.3" y="228.5">R1</text>
<text x="268.3" y="231">100</text>
<text x="281" y="228.5">R2</text>
<text x="281" y="231">100</text>
<text x="293.7" y="228.5">R3</text>
<text x="293.7" y="231">470</text>
<text x="306.6" y="228.2">1</text>
<text x="306.6" y="230.7">2</text>
<text x="311.5" y="228.5">J4</text>
<text x="311.5" y="231">Turbo</text>
<text x="317.9" y="231">LED</text>
</g>
<g font-size="1.8" fill="#a90000">
<text x="183.4" y="93.7">2</text>
<text x="197.9" y="90.9" transform="rotate(-90 197.9 90.9)">9</text>
<text x="202.9" y="91.5" transform="rotate(-90 202.9 91.5)">17</text>
<text x="208" y="91.5" transform="rotate(-90 208 91.5)">29</text>
<text x="213.1" y="91.5" transform="rotate(-90 213.1 91.5)">41</text>
<text x="183.4" y="96.3">3</text>
<text x="183.4" y="98.8">5</text>
<text x="183.4" y="101.3">6</text>
<text x="318.1" y="101.3">6</text>
<text x="56.4" y="105.2">2</text>
<text x="56.4" y="107.7">3</text>
<text x="93.9" y="107.7">38</text>
<text x="93.9" y="105.2">39</text>
<text x="93.9" y="102.6">40</text>
<text x="182.8" y="106.4">10</text>
<text x="183.4" y="103.9">8</text>
<text x="300.3" y="103.9">7</text>
<text x="318.1" y="103.9">8</text>
<text x="56.4" y="110.2">4</text>
<text x="56.4" y="112.8">5</text>
<text x="87.5" y="111.4">~{RESET}</text>
<text x="93.9" y="112.8">36</text>
<text x="56.4" y="115.3">6</text>
<text x="56.4" y="117.9">7</text>
<text x="182.8" y="119.1">15</text>
<text x="56.4" y="120.4">8</text>
<text x="56.4" y="122.9">9</text>
<text x="93.9" y="120.4">33</text>
<text x="182.8" y="124.2">19</text>
<text x="93.9" y="130.6">29</text>
<text x="182.8" y="126.7">20</text>
<text x="93.9" y="135.6">27</text>
<text x="93.9" y="138.2">26</text>
<text x="55.8" y="148.3">19</text>
<text x="197.9" y="144.2" transform="rotate(-90 197.9 144.2)">4</text>
<text x="304.1" y="150.9">1</text>
<text x="304.1" y="153.4">3</text>
<text x="300.3" y="187.7">1</text>
<text x="304.1" y="227.1">1</text>
</g>
</svg>
